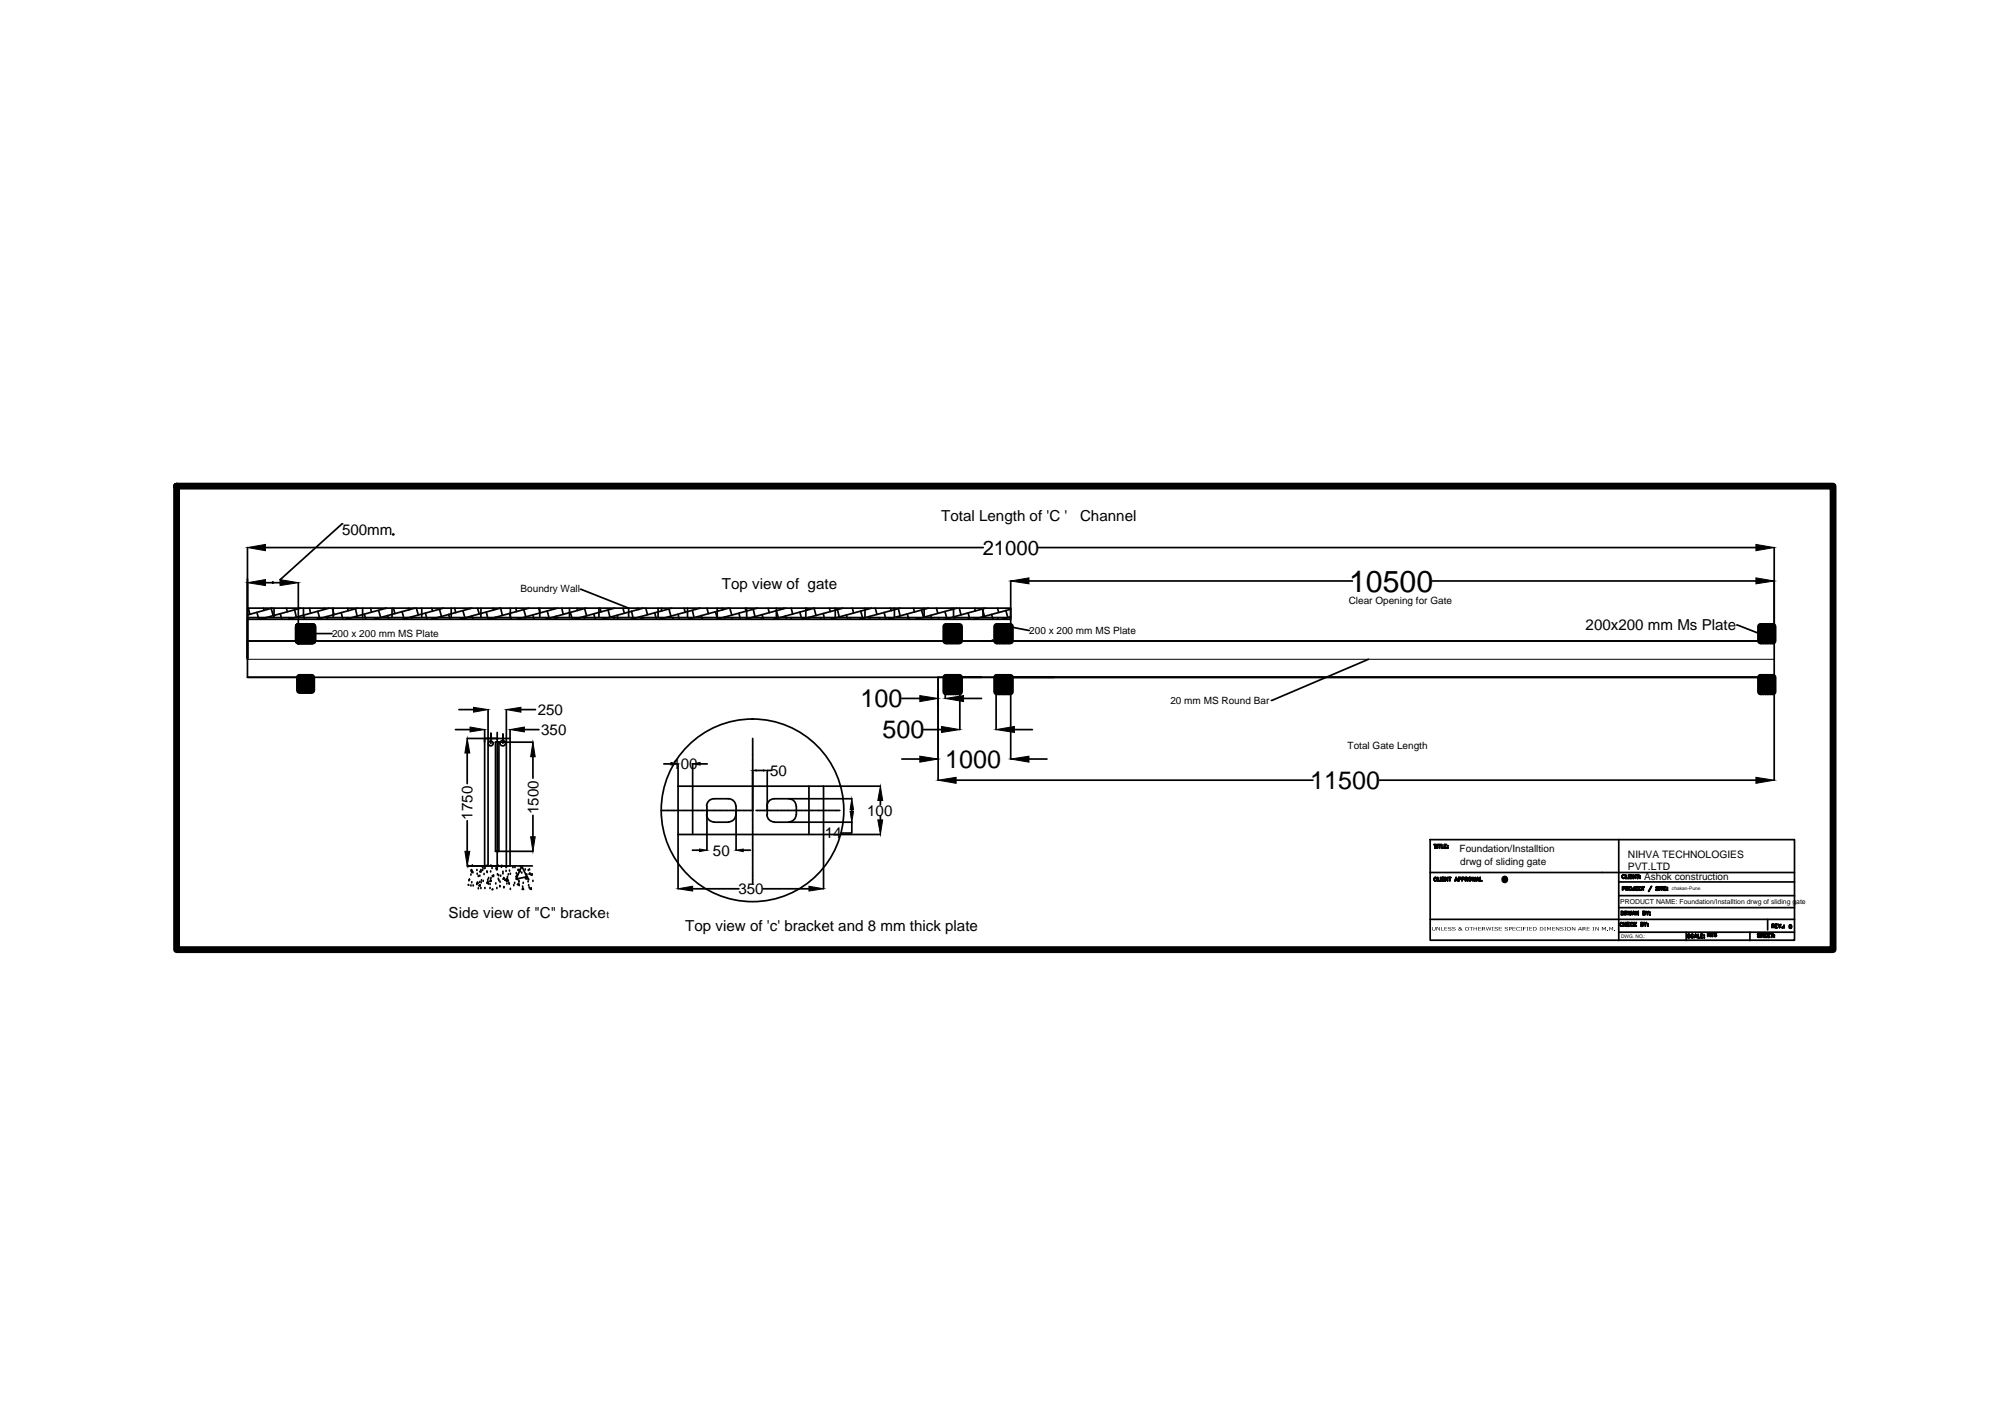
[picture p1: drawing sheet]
<svg xmlns="http://www.w3.org/2000/svg" width="297mm" height="210mm" viewBox="0 0 297 210" stroke-linecap="round" stroke-linejoin="round" font-family="sans-serif">
<!-- layer: 0 -->
<g fill="none" stroke="#000" stroke-width=".25">
<path d="M50.8 77.6l-9.3 8.3M36.7 97.5v-2.5v2.5M36.7 85.7v6.8M36.7 90.1h113v1.6h-113v3.3h226.1M36.7 81.1v16.6M36.7 91.5h113M36.8 90.1l.2 .9M38.1 90.7l.3 1M38.4 91.5v.2M39 90.1l.1 .3M39.3 81.1h106.4M39.3 86.3h1"/>
<path d="M39.4 91.5l.1 .2M40.2 90.1l.3 1.1M40.3 90.1l-3.6 1M40.5 86.3h1M40.6 90.1v1.4M41.5 90.9l.2 .8M42.4 90.1l.2 .5M42.8 91.5v.2M42.8 91.7h.1M43.6 90.3l.3 1.1M44.2 95h.1M44.2 86.3v8.7"/>
<path d="M44.5 90.1l-6 1.6M45 90.1v1.4M45 91.1l.1 .6M45.8 90.1l.2 .7M46.4 93.9h2.8M47.1 90.6l.3 1M47.2 91.5v.2M48.1 90.1v.2M48.4 91.3l.1 .4M48.8 90.1l-6 1.6M49.2 90.1l.3 1M49.4 90.1v1.4"/>
<path d="M50.5 90.8l.3 .9M51.5 90.1l.1 .4M51.5 91.5v.2M51.9 91.5v.2M52.7 90.2l.2 1.1M53 90.1l-6.1 1.6M53.7 90.1v1.4M54 91l.2 .7M54.9 90.1l.1 .6M55.9 91.5v.2M56.1 90.4l.3 1M57.2 90.1h.1"/>
<path d="M57.2 90.1l-6 1.6M57.4 91.2l.2 .5M58.1 90.1v1.4M58.3 90.1l.2 .8M59.6 90.6l.3 1.1M60.3 91.5v.2M60.6 90.1v.2M60.9 91.4l.1 .3M61.5 90.1l-6.1 1.6M61.7 90.1l.3 1M62.5 90.1v1.4M63 90.8l.2 .9"/>
<path d="M64 90.1l.1 .5M64.3 91.6l.1 .1M64.7 91.5v.2M65.1 90.3l.3 1M65.7 90.1l-6.1 1.6M66.5 91l.2 .7M66.8 90.1v1.4M67.4 90.1l.1 .7M68.6 90.5l.3 1M69 91.5v.2M69.6 90.1v.1M69.9 90.1l-6 1.6"/>
<path d="M69.9 91.2l.2 .5M70.7 90.1l.3 .8M71.2 90.1v1.4M72.1 90.7l.2 1M73 90.1l.1 .3M73.4 91.4v.3M73.4 91.5v.2M74.1 90.1l-6 1.6M74.2 90.1l.2 1M75.5 90.9l.2 .8M75.6 90.1v1.4M76.4 90.1l.1 .5"/>
<path d="M76.8 91.7h.1M77.6 90.3l.3 1.1M77.8 91.5v.2M78.4 90.1l-6.1 1.6M79 91.1l.1 .6M79.8 90.1l.2 .7M80 90.1v1.4M81.1 90.5l.3 1.1M82.1 90.1v.1M82.2 91.5v.2M82.4 91.3l.1 .4M82.6 90.1l-6 1.6"/>
<path d="M83.2 90.1l.2 .9M84.4 90.1v1.4M84.5 90.7l.3 1M85.5 90.1l.1 .3M85.9 91.5v.2M86 87.3l7.1 2.8v1.4M86.6 91.5v.2M86.6 90.2l.3 1M86.8 90.1l-6 1.6M88 90.9l.2 .8M88.7 90.1v1.4M88.9 90.1l.1 .5"/>
<path d="M89.3 91.7h.1M90.1 90.4l.3 1M90.9 91.5v.2M91.1 90.1l-6.1 1.6M91.4 91.1l.2 .6M92.3 90.1l.2 .7M93.6 90.6l.2 1M94.5 90.1l.1 .2M94.9 91.4l.1 .3M95.3 91.5v.2M95.3 90.1l-6.1 1.6M95.7 90.1l.2 1"/>
<path d="M97 90.8l.2 .9M97.5 90.1v1.4M98 90.1v.4M98.3 91.6l.1 .1M99.1 90.2l.3 1.1M99.5 90.1l-6 1.6M99.7 91.5v.2M100.5 91l.1 .7M101.3 90.1l.2 .6M101.9 90.1v1.4M102.6 90.4l.2 1.1M103.6 90.1h.1"/>
<path d="M103.7 90.1l-6 1.6M103.9 91.2l.2 .5v-.2M104.7 90.1l.2 .8M106 90.6l.3 1.1M106.3 90.1v1.4M107 90.1l.1 .2M107.4 91.4v.3M108 90.1l-6.1 1.6M108.1 90.1l.3 1M108.5 91.5v.2M109.5 90.8l.2 .9M110.4 90.1l.1 .5"/>
<path d="M110.6 90.1v1.4M110.8 91.6v.1M111.6 90.3l.2 1M112.2 90.1l-6 1.6M112.8 91.5v.2M112.9 91.1l.2 .6M113.8 90.1l.2 .7M115 90.1v1.4M115 90.5l.3 1M116.1 90.1v.1M116.4 91.2l.1 .5M116.4 90.1l-6 1.6"/>
<path d="M117.2 91.5v.2M117.2 90.1l.2 .9M118.5 90.7l.3 1M119.4 90.1v1.4M119.5 90.1v.3M119.8 91.4l.1 .3M120.6 90.1l.3 1.1M120.7 90.1l-6.1 1.6M121.6 91.5v.2M122 90.9l.2 .8M122.9 90.1l.1 .5M123.3 91.7h.1"/>
<path d="M123.7 90.1v1.4M124.1 90.3l.2 1.1M124.9 90.1l-6.1 1.6M125.4 91.1l.2 .6M125.9 91.5v.2M126.3 90.1l.1 .7M127.5 90.5l.3 1.1M128.1 90.1v1.4M128.5 90.1l.1 .2M128.9 91.3v.4M129.1 90.1l-6 1.6M129.7 90.1l.2 .9"/>
<path d="M130.3 91.5v.2M131 90.7l.2 1M131.9 90.1l.1 .4M132.3 91.5l.1 .2M132.5 90.1v1.4M133.1 90.2l.3 1M133.4 90.1l-6.1 1.6M134.4 90.9l.2 .8M134.7 91.5v.2M135.3 90.1l.2 .6M135.8 91.7h.1M136.5 90.4l.3 1"/>
<path d="M136.9 90.1v1.4M137.5 90.1l-6 1.6M137.9 91.1l.1 .6M138.7 90.1l.2 .7M139.1 91.5v.2M140 90.6l.3 1.1M140 95v-2.2h2.2v2.2M141 90.1l.1 .2M141.3 90.1v1.4M141.4 91.4v.3M141.8 90.1l-6 1.6M142.1 90.1l.3 1"/>
<path d="M143.4 90.8l.3 .9M143.5 91.5v.2M144.4 90.1l.1 .4M144.8 91.6v.1M145.5 90.2l.3 1.1M145.6 90.1v1.4M146 90.1l-6 1.6M146.9 91l.2 .7M147 95h.1M147.8 90.1l.2 .6M147.8 91.5v.2M149 90.4l.3 1.1"/>
<path d="M149.7 92.8h-2.1v2.2h-2.2M149.7 86.1v8.9M149.7 90.3l-5.5 1.4M149.7 91.4l-1.3 .3M149.8 92.9l2.7 .5M152.4 86.1h48M153.8 81.1h106.3M202.7 97.7l-14.4 6.1M212.2 86.1h47.9M257.3 92.6l3.3 1.3M260.7 92.8v2.2h2.1M260.7 95v-2.2h2.1v2.2"/>
<path d="M262.8 95h-226.1v5.3M262.8 95v5.3h-226.1M262.8 81.1v13.9M36.7 100.3h7.5v2h2.2v-2M67.5 108.1h2.1M68 105.1h2.1M69.2 109.4h2.6M69.2 111.5v4.6M71.8 109.4h3.8v18.9h-3.8zM71.8 109.4h1.9v19.4M71.8 108.1v1.8M72.3 105.1v23.2"/>
<path d="M72.7 109.4v-.8v1.6M73.4 109.9h.5h-.2M73.4 109.9v16.2h.5v-16.2M73.4 109.9h5.6M73.7 108.5v.9M74.5 109.4v-.6v1.3M75 105.1v23.2h-.1l.2 .1v-.1M75.6 108.1v1.3M77.2 105.1h2.1M77.7 108.1h2.1M79 112.1v3.2M98.3 113.2h1.1"/>
<path d="M100.5 116.5h21.5v15.2M100.5 113.2v18.5M102.6 113.2v10.4M103.7 113.2h1.1M104.7 119.4v6.5M107.9 118.3a1.08 1.08 0 0 1 1.1 1.1M108 118.3h-2.2a1.08 1.08 0 0 0-1.1 1.1M109.1 119.4v6.5M111.5 119.9v.2h-.3M111.5 109.4v.1M111.5 109.6v.3M111.5 109.9v.3"/>
<path d="M111.5 110.2v.3M111.5 110.6v.2M111.5 110.9v.2M111.5 111.2v.3M111.5 111.5v.3M111.5 111.8v.3M111.5 112.2v.2M111.5 112.5v.3M111.5 112.8v.3M111.5 113.2v.2M111.5 113.5v.2M111.5 113.8v.2"/>
<path d="M111.5 114.1v6.2M112 114.1h1.1M114.2 114.1h-.5v6.6M114.7 118.3a1.08 1.08 0 0 0-1.1 1.1M114.7 118.3h11.5M116.9 118.3a1.08 1.08 0 0 1 1 1.1M118 119.4v1.3M119.8 116.5v7.1M122 116.5h8.4M126.2 119.9v.3M130.4 118.6v.6M133.6 112.4h2.7"/>
<path d="M133.6 103.5h2.7M136.8 100.3h.1M136.8 108.1h2.7M139 100.3v15.3M140 100.3h5.4h-5.4M140 102.5v1M141.6 115.6h52.9M142.2 102.5h-2.2v-2.2h-1v4.1M142.2 100.3v7.8M142.7 103.5h2.7M145.4 100.3h2.2M147.5 100.3h.1"/>
<path d="M147.6 100.3h.1M147.6 100.3v2.2h2.1M147.6 102.5v5.6M147.7 100.3h2.2M149.7 102.5v-2.2h113.1v15.3M149.7 102.5v9.9M150.3 108.1h2.7M152.4 112.4h2.7M156.2 100.3h-6.5h113.1v2.2h-2.1v-2.2M204.4 115.6h55.7M69.2 128.3h9.7M69.2 121.6v4.5"/>
<path d="M69.4 128.4h.1M69.4 131v.1M69.5 130.5h.1M69.6 130.3h.1M69.8 131.2h.1M69.8 129.6h.1M69.9 128.8v.2h-.1zM69.9 129.2h.1M69.9 130.8h.1M70 128.3h.1M70.1 129.3h.1M70.1 131.2h.1"/>
<path d="M70.7 128.9h.1M70.7 131h.1M70.7 129.5h.1M70.7 130.7l.1 .2h-.1zM70.9 129.8h.1M70.9 131.7h.1M71 131.2l.1-.1v.1zM71.1 130.7h.1M71.1 129.8h.1M71.1 129.1l.1-.1v.2zM71.2 131.6h.1M71.2 128.9h.1"/>
<path d="M71.3 130.8h.1M71.3 130.5h.1M71.5 128.6h.1M71.5 128.9h.1M71.6 130.6h.1M71.7 129.5h.1M71.8 128.5v.1l-.1 .1zM71.8 131.6h.1M72 128.4h.1M72.1 128.3h.1M72.1 129.2h.1M72.2 129.2h.1"/>
<path d="M72.3 130.4h.1M72.3 130.6v.2h-.2zM72.3 131h.1M72.4 130.1h.1M72.6 131h.1M72.6 131.6h.1M72.7 129.2h.1M72.7 130.3l.1 .2-.2 .1zM72.7 128.3h.1M72.7 130.1h.1M72.9 128.7h.1M72.9 131.8l.1-.1v.1"/>
<path d="M72.9 129.8l.2-.2v.2zM73 129.9h.1M73.4 126.1h5.6M73.4 130.9h.1M73.5 128.7h.1M73.6 128.9h.1M73.6 131.6h.1M73.7 128.3h.1M73.7 129.6h.1M73.8 128.3h.1M73.8 130.3h.1M73.9 129.7h.1"/>
<path d="M73.9 130.5h.1M74 131.3h.1M74.1 131.4h.1M74.1 130.7h.1M74.2 129.8h.1M74.3 128.5h.1M74.3 128.3h.1M74.5 129.5h.1M74.5 129.2h.1M74.6 131.5h.1M74.6 130l.1 .2h-.2zM74.7 131.5h.1"/>
<path d="M74.8 130.4l.2-.1v.1zM75 129.1h.1M75 128.5h.1M75.1 130.3h.1M75.1 130.9h.1M75.2 130h.1M75.2 130.2l.1 .3h-.2zM75.3 129.6h.1M75.4 130.9h.1M75.4 131h.1M75.5 129h.1M75.6 131.7h.1"/>
<path d="M75.6 129.5h.1M76 128.5h.1M76.1 131.2h.1M76.2 130.9h.1M76.3 128.5h.1M76.5 129.4h.1M76.5 130.3h.1M76.6 129.7v.1l-.1 .1zM76.7 129.6h.1M76.7 131l.1-.1v.2zM76.7 130.3h.1M76.8 128.9h.1"/>
<path d="M76.8 128.9l.2-.1v.2zM76.9 130.6h.1M76.9 130.7h.1M76.9 131.2h.1M77 129.2h.1M77.1 128.4h.1M77.3 128.3l.8 1.6-1.6 .3zM77.3 129.3h.1M77.4 131.4h.1M77.5 131.6l.1 .1h-.2zM77.5 130.9h.1M77.8 128.9h.1"/>
<path d="M77.9 130.2h.1M78 129.8h.1M78 129.6h.1M78.1 129.9l.1 .3h-.2zM78.2 130.6h.1M78.3 128.9h.1M78.3 131.2h.1M78.3 130.3h.1M78.4 131.5h.1M78.4 128.9h.1M78.5 129.3l.1 .2h-.2zM78.5 131.7l.2-.2v.2z"/>
<path d="M78.7 129.6l.1-.1v.1zM79 130.6h.1M79 120.8v3.2M98 120.1h.2M98.3 120.1h.3M98.6 120.1h.3M98.9 120.1h.3M99.3 120.1h.2M99.6 120.1h.3M99.9 120.1h.3M100.2 120.1h.3M100.5 123.6h29.9"/>
<path d="M100.5 120.1h.3M100.9 120.1h.2M101.2 120.1h.3M101.5 120.1h.3M101.9 120.1h.2M102.2 120.1h.2M102.5 120.1h.2M102.6 125.9h1M102.6 131.7h6.9M102.8 120.1h.3M103.1 120.1h.3M103.5 120.1h.2"/>
<path d="M103.8 120.1h.3M104.1 120.1h.3M104.4 120.1h.3M104.7 120.7a1.08 1.08 0 0 0 1.1 1.1M104.8 120.1h.2M105.1 120.1h.2M105.4 120.1h.3M105.7 120.1h.3M105.8 121.8h2.2M106 120.1h.3M106.4 120.1h.2M106.7 120.1h.2"/>
<path d="M107 120.1h.3M107.4 120.1h.2M107.7 120.1h.2M108 120.1h.2M108.3 120.1h.3M108.6 120.1h.3M109 120.1h.2M109 120.7a1.08 1.08 0 0 1-1.1 1.1M109.3 120.1h.3M109.6 120.1h.3M109.9 120.1h.3M110.1 125.9h1.1"/>
<path d="M110.2 120.1h.3M110.6 120.1h.2M110.9 120.1h.3M111.5 120.4v.2M111.5 120.7v.2M111.5 121v.2M111.5 121.3v.3M111.5 121.6v.3M111.5 122v.2M111.5 122.3v.3M111.5 122.6v.3M111.5 122.9v.3"/>
<path d="M111.5 123.2v.3M111.5 123.6v.2M111.5 123.9v.3M111.5 124.2v.3M111.5 124.5v.3M111.5 124.9v.2M111.5 125.2v.2M111.5 125.5v.3M111.5 125.8v.3M111.5 126.2v.2M111.5 126.5v.2M111.5 126.8v.2"/>
<path d="M111.5 127.1v.3M111.5 127.5v.2M111.5 127.8v.2M111.5 128.1v.3M111.5 128.4v.3M111.5 128.7v.3M111.5 129.1v.2M111.5 129.4v.3M111.5 129.7v.3M111.5 130v.3M111.5 130.3v.3M111.5 130.7v.2"/>
<path d="M112 120.1h.2M112.3 120.1h.3M112.6 120.1h.3M112.9 120.1h.3M113 131.7h6.8M113.2 120.1h.3M113.6 120.1h.2M113.6 120.7a1.08 1.08 0 0 0 1.1 1.1M113.9 120.1h.3M114.2 120.1h.3M114.6 120.1h.2M114.7 121.8h11.5v1.6h-1.6"/>
<path d="M114.9 120.1h.2M115.2 120.1h.2M115.5 120.1h.3M115.8 120.1h.3M116.2 120.1h.2M116.5 120.1h.3M116.8 120.1h.3M117.1 120.1h.3M117.5 120.1h.2M117.8 120.1h.2M117.9 120.7a1.08 1.08 0 0 1-1 1.1M118.1 120.1h.3"/>
<path d="M118.4 120.1h.3M118.7 120.1h.3M119.1 120.1h.2M119.4 120.1h.2M119.7 120.1h.3M120.1 120.1h.2M120.4 120.1h.2M120.7 120.1h.2M121 120.1h.3M121.3 120.1h.3M121.7 120.1h.2M122 120.1h.3"/>
<path d="M122.3 120.1h.3M122.6 120.1h.3M122.9 120.1h.3M123.3 120.1h.2M123.6 120.1h.3M123.9 120.1h.3M124.2 120.1h.2M130.4 120.9v.6M211.9 124.4h54v14.9h-54zM211.9 136.2h54M211.9 129.2h54M212.4 125.1h.4z"/>
<path d="M212.6 125.1v.5v-.5M212.6 125.6h.1M212.9 125.1v.5zM213 130v.5h.3h-.3zM213.1 125.1h.3zM213.2 125.1v.5l.1-.5M213.4 130v.5zM213.6 125.1v.5h.3h-.3zM213.7 130h.3h-.3v.5h.3h-.3M213.7 130.2h.1l-.1 .1M214 125.1h.3h-.3v.5h.3h-.3M214 125.3h.2l-.2 .1"/>
<path d="M214.1 130l.3 .4 .1-.4v.5l-.4-.5v.5zM214.1 130.5h.1M214.5 125.3h.1M214.5 125.6h.1M214.6 130h.3zM214.8 130v.5v-.5M215.6 130.5h.1M215.6 130.3h.3M215.6 130.4h.3M215.7 130l.2 .5-.2-.5-.1 .5zM216.1 130.2h.2l.1-.2h-.3v.5v-.5h.3l-.1 .3h-.2M216.1 130.5h.1"/>
<path d="M216.6 130.2h.2l.1-.2h-.3v.5v-.5h.2l.1 .2-.3 .1M217.1 130.2l.3-.1-.1-.1h-.2v.5v-.5h.3v.2l-.3 .1M217.3 130.3l.1 .2zM218.1 130l.1 .4 .2-.4 .1 .4 .1-.4-.1 .5-.1-.5-.2 .5zM218.7 130.5h.1M218.8 130.3h.2M218.8 130.4h.3M218.9 130l.2 .5-.2-.5-.2 .5zM219.3 130v.5h.3h-.3zM239.8 124.4v14.9M239.8 138.1h26.1M239.8 134.5h26.1"/>
<path d="M239.8 132.7h26.1M239.8 130.6h26.1M240.1 136.7h.1l.2 .1-.1-.1a.22 .22 0 0 0-.3 .2 .22 .22 0 0 0 .3 .2h.1a.2 .2 0 0 1-.3 .1 .2 .2 0 0 1-.1-.2zM240.2 135h.2a.27 .27 0 0 1 .1 .3 .27 .27 0 0 1-.1 .2h-.2zM240.2 135a.24 .24 0 0 1 .3 .3 .24 .24 0 0 1-.3 .2zM240.3 129.7l.2-.1 .2 .1-.2-.1a.23 .23 0 0 0-.2 .3 .23 .23 0 0 0 .2 .2l.2-.1a.2 .2 0 0 1-.3 .1 .2 .2 0 0 1-.1-.2zM240.4 131.6h.2l.1-.2h-.3v.5v-.5h.3l-.1 .3h-.2M240.5 136.7l.1 .5zM240.6 136.9h.3M240.7 135.3l.3-.1v-.2h-.3v.5v-.5h.3v.3h-.3M240.7 135.5h.1M240.8 129.6l.1 .5h.2h-.3z"/>
<path d="M240.9 136.7v.5v-.5M240.9 135.3l.1 .2-.1-.2M240.9 131.6h.3v-.2h-.3v.5v-.5h.3v.2l-.3 .1M241 131.7l.2 .2zM241.1 136.7h.3h-.3v.5h.3h-.3zM241.1 136.9h.2h-.2M241.2 135l.1 .5 .2-.5 .1 .5 .1-.5-.1 .5-.1-.4-.2 .4zM241.3 129.6v.5zM241.5 129.6h.3h-.3v.5h.3h-.3zM241.5 129.8h.2l-.2 .1M241.9 135.4h.2M242 129.6l.3 .4v-.4v.5l-.3-.4v.4z"/>
<path d="M242 130.1h.1M242 135l.2 .5-.2-.4-.2 .4zM242.1 131.4v.3v.2h-.2v-.2l.1 .2 .1-.1zM242.1 137.2v-.5v.5M242.1 136.9l.3-.2-.3 .3M242.2 136.9l.2 .3zM242.4 131.4h.3h-.3v.5zM242.4 131.6h.1l-.1 .1M242.4 131.9h.3h-.3M242.4 135l.3 .5v-.5v.5l-.3-.4v.4zM242.4 129.6h.4zM242.6 129.6v.5v-.5"/>
<path d="M242.6 130.1h.1M242.8 131.4h.2l.2 .1a.18 .18 0 0 0-.2-.1 .18 .18 0 0 0-.2 .2v.1a.17 .17 0 0 0 .2 .2 .17 .17 0 0 0 .2-.2 .2 .2 0 0 1-.2 .2 .2 .2 0 0 1-.2-.2zM242.9 129.8h.1zM242.9 130l.1 .1zM243 129.8h.1M243.2 136.9h.2v-.2h-.2v.5l.2-.1v-.2h-.2M243.3 131.4h.3zM243.3 136.9l.2 .1-.1 .2h-.3v-.5h.3l.1 .1-.2 .1M243.4 131.4v.5l.1-.5M243.5 135.3l.2-.1v-.2h-.2v.5h.2v-.2h-.2M243.6 136.7l.2 .2v.3v-.3zM243.6 135.3h.2l-.1 .2h-.3v-.5h.3l.1 .2-.2 .1"/>
<path d="M243.9 136.7l-.1 .2 .1-.2M244.1 135.3l.2-.3-.2 .3v.2l-.2-.5 .2 .3M244.1 136.9h.1zM244.1 137.1h.1l-.1 .1zM244.1 136.9h.1M244.4 135.2h.1zM244.4 135.5h.1zM244.4 135.2h.1M244.7 131.3l-.5 .7zM245.3 131.4h.1h.3h-.3v.1a.28 .28 0 0 1 .2 .4l-.3-.1h.4l-.1-.1zM245.9 131.9v-.5v.5M246 131.4h.3z"/>
<path d="M246.2 131.4v.5v-.5M246.5 131.4h.3h-.3v.5h.3h-.3zM246.5 131.6h.2l-.2 .1M247 131.6h.1zM247 131.8l.1 .1zM247 131.6h.1M249.8 138.1v1.2M250 138.5l.1-.1 .3 .1-.3-.1-.1 .1a.3 .3 0 0 1 .3 .4h-.3h.3v-.2zM250.5 138.5l.2-.1 .2 .1-.1-.1a.22 .22 0 0 0-.3 .3 .22 .22 0 0 0 .3 .2l.1-.1a.2 .2 0 0 1-.2 .1 .2 .2 0 0 1-.2-.2zM251 138.8h.3h-.2M251.2 138.4l.2 .5-.2-.4-.2 .4zM251.5 138.4l.1 .5h.2h-.3z"/>
<path d="M252 138.4h.3h-.3v.5h.3h-.3zM252 138.6h.1h-.1M252.4 138.6h.1zM252.4 138.9h.1zM252.5 138.6h.1M253 138.2l.3 .4 .1-.4v.5l-.4-.4v.4zM253.5 138.2h.3zM253.7 138.2v.5v-.5M253.7 138.7h.1M254 138.3l.1-.1 .2 .1a.17 .17 0 0 0-.2-.1 .17 .17 0 0 0-.1 .2h.2l.1 .2-.1 .1-.2-.1a.17 .17 0 0 0 .2 .1 .17 .17 0 0 0 .1-.2l-.3-.1zM259.2 138.1v1.2M260.4 138.4l.1-.1 .2 .1a.17 .17 0 0 0-.2-.1 .17 .17 0 0 0-.1 .2l.2 .1 .1 .2-.1 .1-.2-.1a.15 .15 0 0 0 .2 0 .15 .15 0 0 0 0-.2l-.2-.1z"/>
<path d="M260.9 138.9v-.6v.6M260.9 138.6h.3M261.2 138.3v.6zM261.5 138.3h.2h-.2v.6h.2l-.2-.1M261.5 138.6h.1h-.1M261.9 136.2v1.6M261.9 138.3h.3h-.3v.6h.3l-.3-.1M261.9 138.6h.2h-.2M262.3 138.3h.3zM262.5 138.3v.6v-.6M262.5 136.9l.3 .1v.2h-.2l.2-.1v-.2h-.2v.5zM262.7 137.2l.1 .2-.1-.2"/>
<path d="M262.8 138.5l.1 .1zM262.8 138.8h.1zM262.8 138.8h.1M263 136.9h.3h-.2v.5h.2h-.3zM263.1 137.2h.1h-.1M263.4 136.9l.3 .5 .1-.5-.1 .5zM264 137.4h.1zM264.2 137.1h.1v.1zM264.2 137.4h.1zM264.3 137.1h.1M265.1 137a.24 .24 0 0 1 .3 .3 .24 .24 0 0 1-.3 .2zM265.1 137.5h.2"/>
<path d="M265.1 137a.26 .26 0 0 1 .3 .2 .26 .26 0 0 1-.1 .3M265.2 137l-.1 .2 .1 .3"/>
<circle cx="72.7" cy="110.1" r=".36"/>
<circle cx="74.5" cy="110.1" r=".4"/>
<circle cx="111.5" cy="120" r="13.5"/>
<circle cx="212.7" cy="130.2" r=".23"/>
<circle cx="217.7" cy="130.2" r=".22"/>
<circle cx="217.8" cy="130.2" r=".25"/>
<circle cx="241.5" cy="131.6" r=".2"/>
<circle cx="241.6" cy="131.6" r=".23"/>
<circle cx="241.7" cy="136.9" r=".23"/>
</g>
<g fill="none" stroke="#000" stroke-width="1">
<path d="M26.2 72h245.4v68.7h-245.4zM44.2 92.8v2.2v-2.2h2.2v2.2h-2.2M44.2 92.8h2.2v2.2h-2.2zM44.4 92.8v2.2M44.5 92.8v2.2M44.7 92.8v2.2M44.8 92.8v2.2M45 92.8v2.2M45.2 92.8v2.2M45.4 92.8v2.2M45.5 92.8v2.2M45.7 92.8v2.2"/>
<path d="M45.8 92.8v2.2M46.1 92.8v2.2M46.2 92.8v2.2M140.1 92.8v2.2M140.3 92.8v2.2M140.5 92.8v2.2M140.6 92.8v2.2M140.8 92.8v2.2M140.9 92.8v2.2M141.1 92.8v2.2M141.3 92.8v2.2M141.5 92.8v2.2"/>
<path d="M141.6 92.8v2.2M141.8 92.8v2.2M141.9 92.8v2.2M142.2 92.8v2.2M147.7 92.8v2.2M148 92.8v2.2M148.1 92.8v2.2M148.3 92.8v2.2M148.5 92.8v2.2M148.7 92.8v2.2M148.8 92.8v2.2M149 92.8v2.2"/>
<path d="M149.1 92.8v2.2M149.4 92.8v2.2M149.5 92.8v2.2M149.7 92.8v2.2M260.8 92.8v2.2M260.9 92.8v2.2M261.2 92.8v2.2M261.3 92.8v2.2M261.5 92.8v2.2M261.6 92.8v2.2M261.9 92.8v2.2M262 92.8v2.2"/>
<path d="M262.2 92.8v2.2M262.3 92.8v2.2M262.6 92.8v2.2M262.7 92.8v2.2M44.4 100.3v2M44.5 100.3v2M44.7 100.3v2M44.8 100.3v2M45 100.3v2M45.2 100.3v2M45.4 100.3v2M45.5 100.3v2"/>
<path d="M45.7 100.3v2M45.8 100.3v2M46.1 100.3v2M46.2 100.3v2M140.1 100.3v2.2M140.3 100.3v2.2M140.5 100.3v2.2M140.6 100.3v2.2M140.8 100.3v2.2M140.9 100.3v2.2M141.1 100.3v2.2M141.3 100.3v2.2"/>
<path d="M141.5 100.3v2.2M141.6 100.3v2.2M141.8 100.3v2.2M141.9 100.3v2.2M142.2 100.3v2.2M147.7 100.3v2.2M148 100.3v2.2M148.1 100.3v2.2M148.3 100.3v2.2M148.5 100.3v2.2M148.7 100.3v2.2M148.8 100.3v2.2"/>
<path d="M149 100.3v2.2M149.1 100.3v2.2M149.4 100.3v2.2M149.5 100.3v2.2M149.7 100.3v2.2M260.8 100.3v2.2M260.9 100.3v2.2M261.2 100.3v2.2M261.3 100.3v2.2M261.5 100.3v2.2M261.6 100.3v2.2M261.9 100.3v2.2"/>
<path d="M262 100.3v2.2M262.2 100.3v2.2M262.3 100.3v2.2M262.6 100.3v2.2M262.7 100.3v2.2"/>
</g>
<path d="M36.7 97.7h226.1" fill="none" stroke="#000" stroke-width=".15"/>
<g fill="#000" stroke="#000" stroke-width=".15">
<path d="M36.7 81.1l2.6-.5v1zM36.7 86.3l2.6-.4v.8zM41.5 85.9l2.7 .4-2.7 .4zM149.7 86.1l2.7-.5v.9zM260.1 80.6l2.7 .5-2.7 .5zM260.1 85.6l2.7 .5-2.7 .4zM69.2 109.4l.4 2.1h-.7zM69.6 107.7l2.2 .4-2.2 .3zM70.1 104.8l2.2 .3-2.2 .4zM75 105.1l2.2-.3v.7zM75.6 108.1l2.1-.4v.7zM79 109.9l.3 2.2h-.7z"/>
<path d="M99.4 112.9l1.1 .3-1.1 .1zM102.6 113.2l1.1-.3v.4zM111.5 114.1l.5-.1v.2zM113.1 114l.6 .1-.6 .1zM126.2 118.3l.2 1.6h-.5zM130.4 116.5l.4 2.1h-.8zM136.3 112l2.7 .4-2.7 .5zM136.3 103l2.7 .5-2.7 .4zM139.5 107.6l2.7 .5-2.7 .4zM139 115.6l2.6-.5v.9zM140 103.5l2.7-.5v.9zM147.6 108.1l2.7-.5v.9z"/>
<path d="M149.7 112.4l2.7-.4v.9zM260.1 115.1l2.7 .5-2.7 .4zM68.9 126.1h.7l-.4 2.2zM78.6 124h.7l-.3 2.1zM100.5 131.7l2.1-.4v.7zM103.6 125.8l1.1 .1-1.1 .3zM109.1 125.9l1-.1v.4zM119.8 131.3l2.2 .4-2.2 .3zM125.9 120.2h.5l-.2 1.6zM130 121.5h.8l-.4 2.1z"/>
</g>
<path d="M58.2 79.1l.1 .1zM58.3 79.1v.1z" fill="#000" stroke="#000" stroke-width=".25"/>
<g fill="#000">
<path d="M212.2 137.3h.1v.3a.17 .17 0 0 0 .1 .2 .17 .17 0 0 0 .2-.2v-.3h.1l-.1 .5a.25 .25 0 0 1-.2 .1 .25 .25 0 0 1-.2-.3zM212.8 137.3h.2l.2 .5v-.5h.1v.5l-.4-.4v.4h-.1zM213.5 137.3h.1v.5h.3h-.4zM214 137.3h.4l-.3 .1v.1h.3l-.3 .1v.2h.3h-.4zM214.5 137.4l.5-.1v.2l-.1-.1a.14 .14 0 0 0-.2 0 .14 .14 0 0 0 0 .2 .14 .14 0 0 0 .2-.1 .18 .18 0 0 1 .1 .3 .18 .18 0 0 1-.3 0h-.2v-.1l.4 .1v-.1l-.3-.1zM215.1 137.4l.5-.1v.2l-.3-.1v.1a.2 .2 0 0 1 .2 0 .2 .2 0 0 1 .1 .3h-.5v-.1l.2 .1a.14 .14 0 0 0 .2 0 .14 .14 0 0 0 0-.2 .14 .14 0 0 0-.2 0zM217.7 137.3h.5l-.2 .1v.4h-.1v-.4zM218.3 137.3h.1v.2h.3v-.2h.1v.5h-.1v-.2h-.3v.2h-.1zM219 137.3h.4l-.3 .1v.1h.3l-.3 .1v.2h.3h-.4zM220.1 137.3h.1l.1 .5 .2-.5h.1l.1 .5 .2-.5-.1 .5h-.1l-.1-.4-.3 .4zM221 137.3h.3l-.1 .1v.4h.1h-.3h.1v-.4zM221.4 137.4l.5-.1v.2a.18 .18 0 0 0-.2-.1 .18 .18 0 0 0-.1 .1 .17 .17 0 0 1 .3 .1 .17 .17 0 0 1-.2 .2h-.3v-.1l.2 .1a.14 .14 0 0 0 .2 0 .14 .14 0 0 0 0-.2 .14 .14 0 0 0-.2 0l-.2-.1z"/>
<path d="M222 137.3h.5l-.4 .1v.1h.4l-.4 .1v.2h.4h-.5zM222.9 137.4h.5v.1l-.1-.1a.13 .13 0 0 0-.2-.1 .13 .13 0 0 0-.1 .2 .13 .13 0 0 0 .2 0 .18 .18 0 0 1 .2 .3 .17 .17 0 0 1-.3 0h-.2v-.1l.2 .1a.14 .14 0 0 0 .2 0 .14 .14 0 0 0 0-.2 .14 .14 0 0 0-.2 0l-.2-.1zM224.1 137.3h.4l-.3 .1v.1h.3l-.3 .1v.2h.3h-.4zM224.6 137.5h.1a.32 .32 0 0 1 .5 0h-.1a.25 .25 0 0 0-.3-.1 .25 .25 0 0 0 0 .4 .25 .25 0 0 0 .3 0l.1-.1a.3 .3 0 0 1-.4 .1 .3 .3 0 0 1-.2-.3zM225.3 137.3h.2l-.1 .1v.4h.1h-.2v-.4zM225.6 137.3h.5l-.3 .1v.1h.2l-.2 .1v.2h-.2zM226.1 137.3h.3l-.1 .1v.4h.1h-.3h.1v-.4zM226.6 137.3h.4l-.3 .1v.1h.3l-.3 .1v.2h.3h-.4zM228.8 137.3h.2l-.1 .1v.4h.1h-.2h.1v-.4zM229.2 137.3h.1l.2 .3 .2-.3v.5v-.4l-.2 .3-.2-.3v.4h-.1zM230 137.3h.4l-.4 .1v.1h.4l-.4 .1v.2h.4h-.4zM230.5 137.3h.1l.3 .5v-.5h.1v.5h-.1l-.3-.4v.4h-.1z"/>
<path d="M231.1 137.4l.5-.1v.2l-.3-.1v.1a.2 .2 0 0 1 .2 0 .2 .2 0 0 1 .1 .3h-.5v-.1l.2 .1a.14 .14 0 0 0 .2 0 .14 .14 0 0 0 0-.2 .14 .14 0 0 0-.2 0zM231.8 137.3h.2l-.1 .1v.4h.1h-.2h.1v-.4zM232.9 137.3h.1l.3 .5v-.5h.1v.5h-.1l-.3-.4v.4h-.1zM235.1 137.3h.4l-.3 .1v.1h.3l-.3 .1v.2h.3h-.4zM235.9 137.3h.3l-.1 .1v.4h.1h-.3h.1v-.4zM236.3 137.3h.2l.3 .5v-.5h.1v.5h-.2l-.3-.4v.4h-.1zM237.3 137.3h.1l.2 .3 .2-.3h.1v.5h-.1v-.4l-.1 .3-.3-.3v.4h-.1zM238.1 137.8h.1zM238.4 137.3l.3 .3 .1-.3h.2v.5h-.1v-.4l-.2 .3-.2-.3v.4h-.1zM239.2 137.8h.1z"/>
<path d="M216.2 137.4a.1 .1 0 0 0 .2 0 .1 .1 0 0 0-.2 0zM216.2 137.6v.2h.3zM216.1 137.4h.1a.13 .13 0 0 1 .2-.1 .13 .13 0 0 1-.1 .2l.2 .2 .1-.2-.1 .2 .2 .1h-.2h-.1a.17 .17 0 0 1-.3 0 .17 .17 0 0 1 .1-.3z"/>
<path d="M217 137.6a.3 .3 0 0 1 .6 0 .3 .3 0 0 1-.6 0zM217.1 137.6a.25 .25 0 0 0 .5 0 .25 .25 0 0 0-.5 0z"/>
<path d="M219.5 137.3h.3a.15 .15 0 0 1 .2 .1 .15 .15 0 0 1-.2 .2l.3 .2-.3-.2h-.1v.2h-.2zM219.7 137.4v.2l.2-.1v-.1z"/>
<path d="M223.6 137.3h.1a.18 .18 0 0 1 .3 .2 .18 .18 0 0 1-.3 .2l-.1 .1zM223.6 137.4v.2h.3v-.2z"/>
<path d="M227.1 137.3h.2a.28 .28 0 0 1 .4 .3 .28 .28 0 0 1-.4 .2h-.2zM227.2 137.4v.4a.22 .22 0 0 0 .3-.1 .22 .22 0 0 0-.1-.3z"/>
<path d="M228.1 137.3h.2a.29 .29 0 0 1 .4 .3 .29 .29 0 0 1-.4 .2h-.2zM228.2 137.4v.4a.24 .24 0 0 0 .4-.2 .24 .24 0 0 0-.4-.2z"/>
<path d="M232.2 137.4a.29 .29 0 0 1 .5 0 .29 .29 0 0 1-.3 .4 .28 .28 0 0 1-.2-.1 .28 .28 0 0 1 0-.3zM232.2 137.6a.21 .21 0 0 0 .4 0 .21 .21 0 0 0-.4 0z"/>
<path d="M234 137.3h.1l.3 .5-.2-.1-.4 .1zM234.1 137.4l-.2 .2h.3z"/>
<path d="M234.4 137.3h.3a.15 .15 0 0 1 .2 .1 .15 .15 0 0 1-.2 .2l.3 .2-.3-.2h-.1v.2h-.2zM234.6 137.4v.2l.2-.1v-.1z"/>
<circle cx="222.9" cy="130.3" r=".51"/>
</g>
<text font-size="4.5" x="199.9" y="87.6">10500</text>
<g font-size="3.7">
<text x="127.5" y="104.8">100</text>
<text x="130.7" y="109.4">500</text>
<text x="140" y="113.8">1000</text>
<text x="194.1" y="116.9">11500</text>
</g>
<text font-size="3" x="145.6" y="82.2">21000</text>
<g font-size="2.2">
<text x="139.4" y="77.1">Total Length of 'C '</text>
<text x="160" y="77.1">Channel</text>
<text x="50.7" y="79.2">500mm</text>
<text x="106.9" y="87.2">Top view of gate</text>
<text x="234.9" y="93.4">200x200 mm Ms Plate</text>
<text x="79.7" y="105.9">250</text>
<text x="80.2" y="108.9">350</text>
<text x="99.6" y="113.9">100</text>
<text x="114.1" y="114.9">50</text>
<text x="70" y="121.4" transform="rotate(-90 70 121.4)">1750</text>
<text x="79.8" y="120.6" transform="rotate(-90 79.8 120.6)">1500</text>
<text x="122.2" y="124.2">14</text>
<text x="128.5" y="120.8">100</text>
<text x="105.6" y="126.7">50</text>
<text x="66.5" y="136">Side view of &quot;C&quot; bracke</text>
<text x="101.5" y="137.9">Top view of 'c' bracket and 8 mm thick plate</text>
<text x="109.4" y="132.5">350</text>
</g>
<g font-size="1.5">
<text x="77.1" y="87.7">Boundry Wall</text>
<text x="199.8" y="89.5">Clear Opening for Gate</text>
<text x="49.2" y="94.4">200 x 200 mm MS Plate</text>
<text x="152.5" y="93.9">200 x 200 mm MS Plate</text>
<text x="173.4" y="104.3">20 mm MS Round Bar</text>
<text x="199.6" y="111">Total Gate Length</text>
<text x="216.2" y="126.3">Foundation/Installtion</text>
<text x="216.3" y="128.1">drwg of sliding gate</text>
<text x="241.2" y="127.1">NIHVA TECHNOLOGIES</text>
<text x="241.2" y="128.9">PVT.LTD</text>
<text x="243.6" y="130.3">Ashok construction</text>
<text x="89.9" y="136">t</text>
</g>
<text font-size="1" x="240" y="133.9">PRODUCT NAME: Foundation/Installtion drwg of sliding gate</text>
<g font-size=".7">
<text x="247.7" y="131.8">chakan-Pune</text>
<text x="240.2" y="138.9">DWG. NO.:</text>
</g>
</svg>
